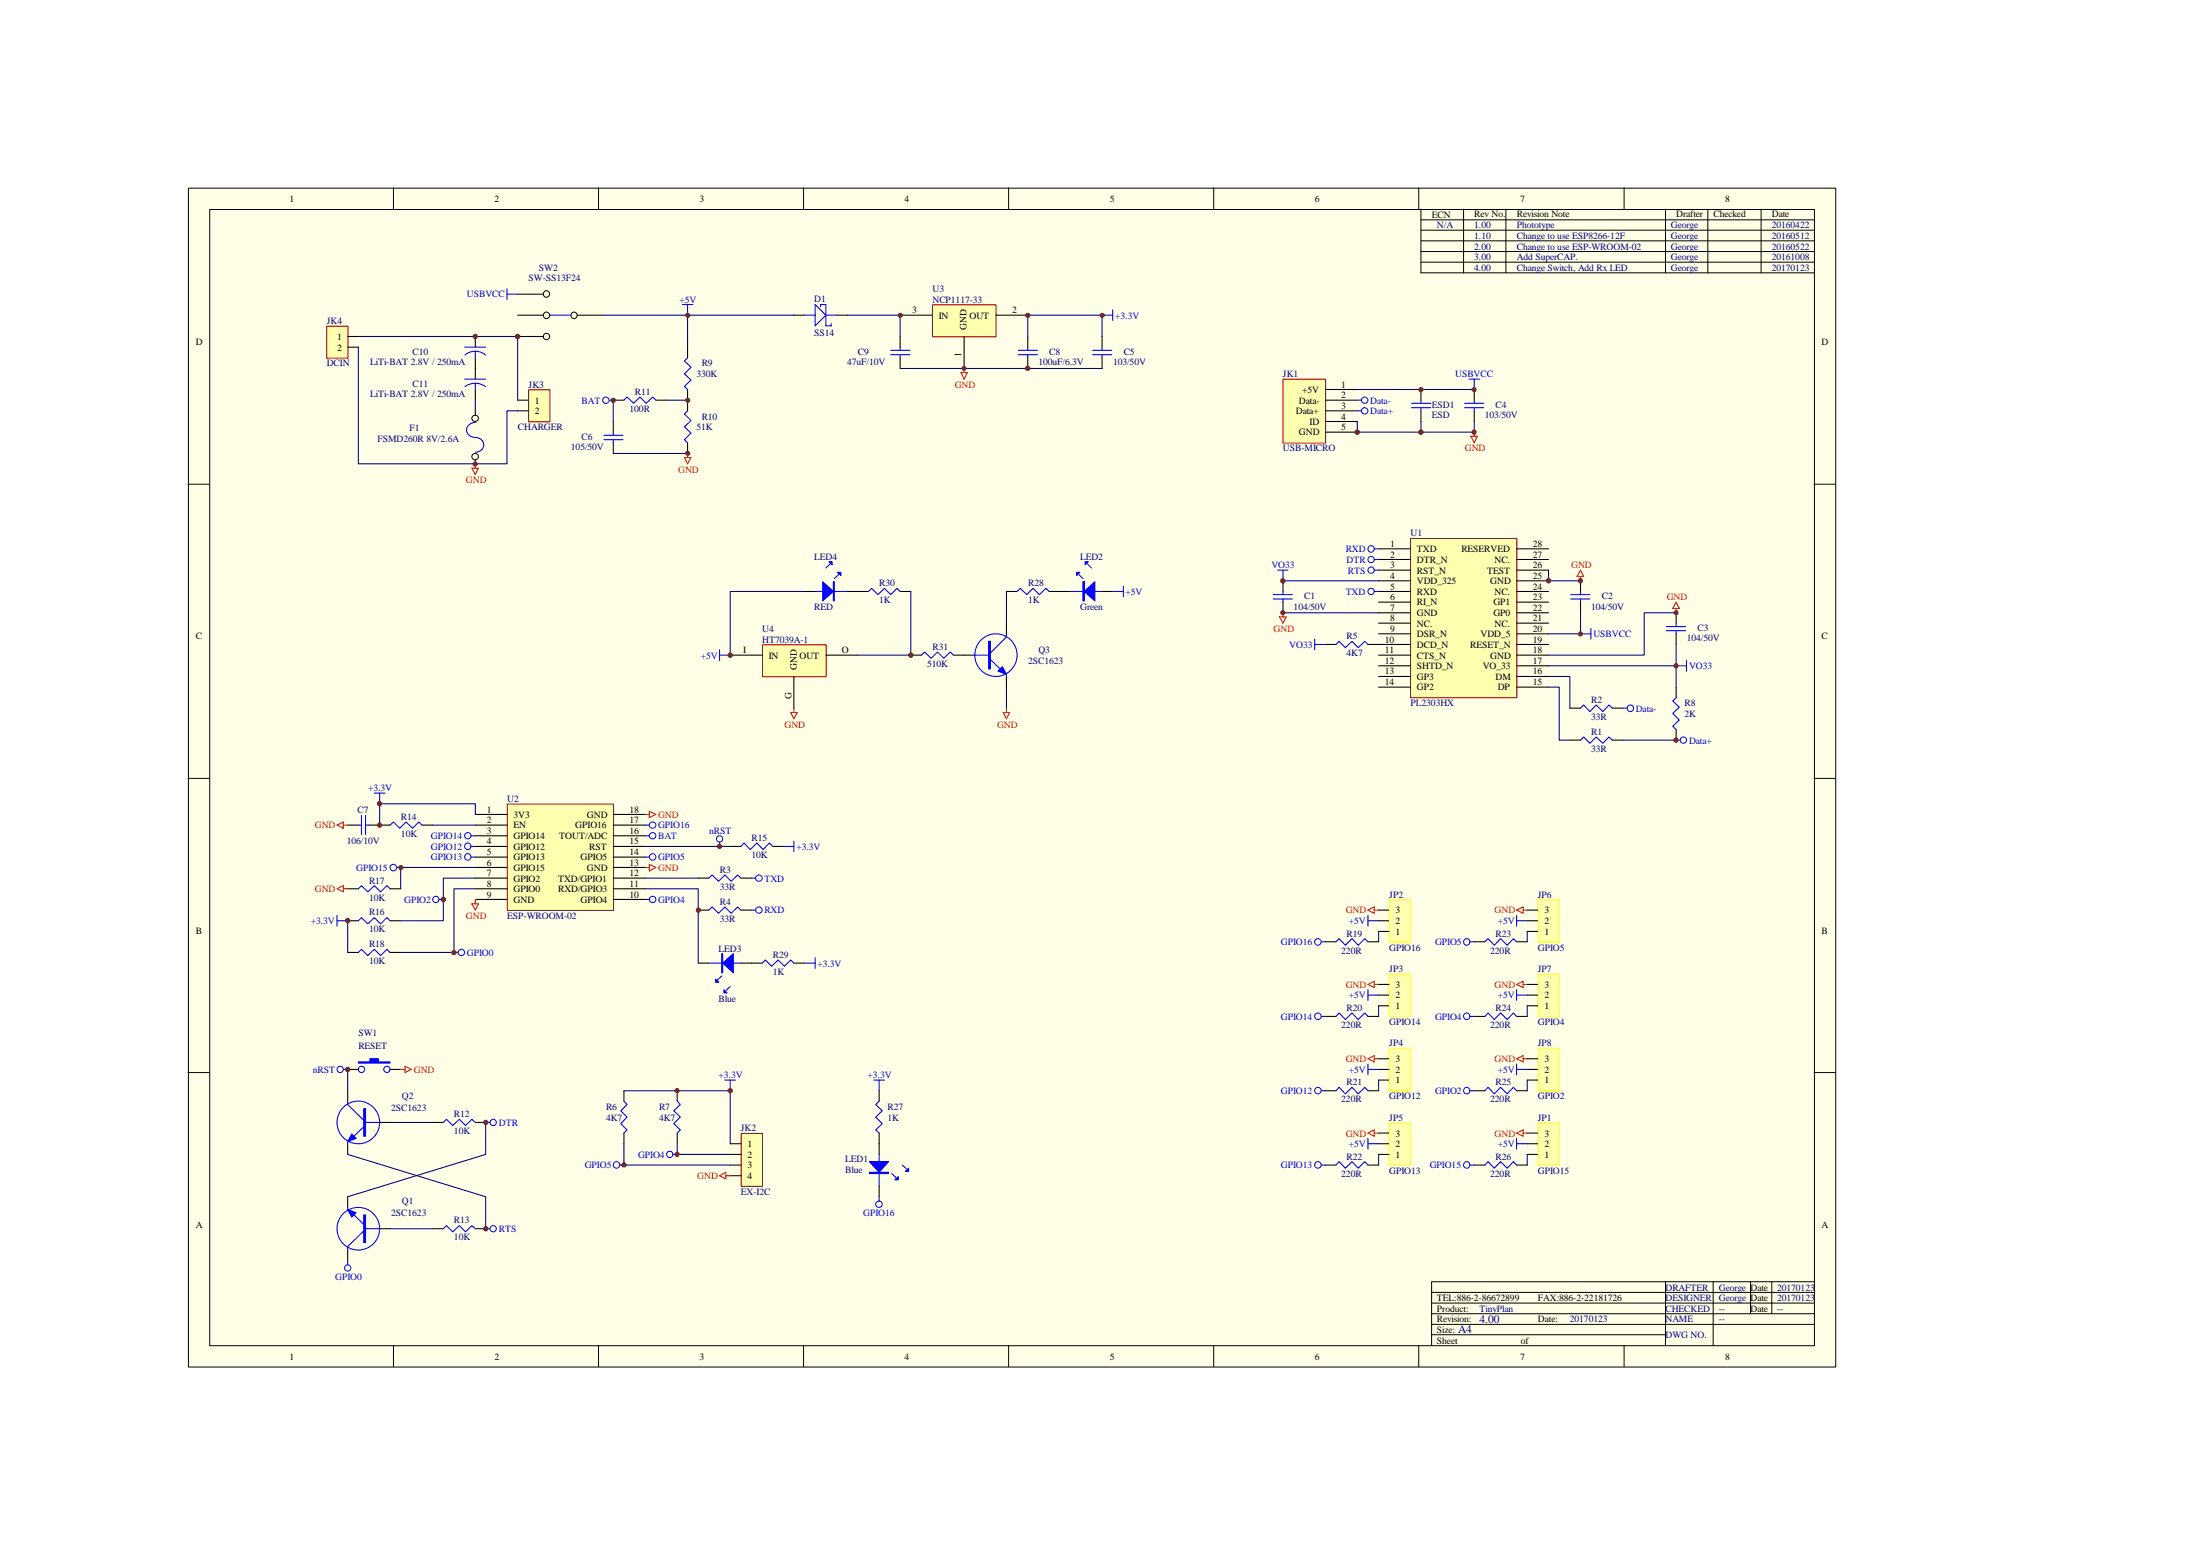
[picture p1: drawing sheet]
<svg xmlns="http://www.w3.org/2000/svg" width="297mm" height="210mm" viewBox="0 0 297 210" stroke-linecap="round" stroke-linejoin="round" font-family="sans-serif">
<path d="M25.4 25.4h222.5v159.1h-222.5z" fill="#ffffe8"/>
<g fill="none" stroke="#000" stroke-width=".14">
<path d="M25.4 25.4h222.5v159.1h-222.5zM28.3 28.3h216.7v153.4h-216.7zM53.1 25.4v2.8M80.8 25.4v2.8M108.5 25.4v2.8M136.2 25.4v2.8M163.9 25.4v2.8M191.6 25.4v2.8M191.9 34h53M191.9 32.5h53M191.9 31.1h53M191.9 29.7h53"/>
<path d="M191.9 28.2v8.6h53M191.9 35.4h53M197.6 28.2v8.6M203.3 28.2v8.6M219.3 25.4v2.8M224.9 28.2v8.6M230.6 28.2v8.6M237.8 28.2v8.6M25.4 65.4h2.9M244.9 65.4h2.9M25.4 105.1h2.9M244.9 105.1h2.9"/>
<path d="M25.4 144.8h2.9M244.9 144.8h2.9M46.9 161.5v1.5M46.9 168.7v1.4M51.3 165.9h1.4M193.3 177.3h31.6v1.5h20M193.3 178.8h31.6v2.8M193.3 174.5h51.6M193.3 175.9h51.6M224.9 173v4.3h11.4M231.3 173v8.6M236.3 173v4.3h8.6"/>
<path d="M239.2 173v4.3M244.9 173h-51.6v8.6M53.1 181.6v2.9M80.8 181.6v2.9M108.5 181.6v2.9M136.2 181.6v2.9M163.9 181.6v2.9M191.6 181.6v2.9M193.3 180.2h31.6M219.3 181.6v2.9"/>
</g>
<path d="M46.9 163v.3M47.8 164l1.3 1.3M49.1 164h.3v3.7h-.3zM49.1 166.2l-2.2 2.1v.4M49.1 165.9h2.2" fill="none" stroke="#00f" stroke-width=".14"/>
<path d="M49.2 164v3.7" fill="none" stroke="#00f" stroke-width=".25"/>
<path d="M46.9 163.3l1.2 .4-.6 .6z" fill="#00f"/>
<g fill="none" stroke="#00f" stroke-width=".14">
<path d="M46.9 148.6v.5l2.2 2.1M46.9 154.1v.3M49.1 149.6h.3v3.8h-.3zM49.1 152.1l-1.3 1.3M49.1 151.5h2.2M46.9 163.3l1.2 .4-.6 .6z"/>
<circle cx="48.4" cy="165.9" r="2.88"/>
</g>
<path d="M46.9 147.2v1.4M46.9 154.4v1.4M51.3 151.5h1.4" fill="none" stroke="#000" stroke-width=".14"/>
<path d="M49.2 149.6v3.8" fill="none" stroke="#00f" stroke-width=".25"/>
<path d="M47.5 153.1l.6 .6-1.2 .4z" fill="#00f"/>
<g fill="none" stroke="#00f" stroke-width=".14">
<path d="M47.5 153.1l.6 .6-1.2 .4z"/>
<circle cx="48.4" cy="151.5" r="2.88"/>
</g>
<path d="M190.5 72.7h14.3v21.5h-14.3z" fill="#ffffb0"/>
<path d="M190.5 72.7h14.3v21.5h-14.3z" fill="none" stroke="#800000" stroke-width=".14"/>
<g fill="none" stroke="#000" stroke-width=".14">
<path d="M186.1 74.1h4.3M186.1 75.5h4.3M186.1 77h4.3M186.1 78.4h4.3M186.1 79.8h4.3M204.8 74.1h4.3M204.8 75.5h4.3M204.8 77h4.3M204.8 78.4h4.3M204.8 79.8h4.3M186.1 81.3h4.3M186.1 82.7h4.3"/>
<path d="M186.1 84.1h4.3M186.1 85.6h4.3M186.1 87h4.3M186.1 88.4h4.3M186.1 89.9h4.3M186.1 91.3h4.3M186.1 92.8h4.3M204.8 81.3h4.3M204.8 82.7h4.3M204.8 84.1h4.3M204.8 85.6h4.3M204.8 87h4.3"/>
<path d="M204.8 88.4h4.3M204.8 89.9h4.3M204.8 91.3h4.3M204.8 92.8h4.3"/>
</g>
<path d="M173.3 51.2h5.7v8.6h-5.7z" fill="#ffffb0"/>
<path d="M173.2 51.2h5.8v8.6h-5.8z" fill="none" stroke="#800000" stroke-width=".14"/>
<g fill="none" stroke="#000" stroke-width=".14">
<path d="M82.8 54h1.4M82.8 56.9v1.4M82.8 59.8v1.4M88.6 54h1.4M92.8 46.9v1.4M92.8 52.6v2.9M92.8 59.8v1.4M178.9 52.6h4.4M178.9 54h4.4M178.9 55.5h4.4M178.9 56.9h4.4M178.9 58.3h4.4"/>
<path d="M199 52.6v1.4M199 55.5v1.4M173.2 78.4v1.4M213.4 78.4v1.4M173.2 81.3v1.4M178.9 87h1.5M184.7 87h1.4M212 99.9h1.4M212 95.6h1.4M213.4 81.3v1.4M217.7 99.9h1.4M217.7 95.6h1.4"/>
<path d="M226.3 82.7v1.4M226.3 85.6v1.4M226.3 92.8v1.4M226.3 98.5v1.4M58.4 151.5h1.5M64.2 151.5h1.4M58.4 165.9h1.5M64.2 165.9h1.4"/>
</g>
<g fill="none" stroke="#00f" stroke-width=".14">
<path d="M81.5 59.4h2.6M81.5 58.8h2.6M82.3 54h.5M82.8 58.3v.5M82.8 59.4v.4M84.2 54l.5-.4 .9 .8 .8-.8 .8 .8 .9-.8 .5 .4M92.8 48.3l-.4 .4 .9 .9-.9 .9 .9 .8-.9 .9 .4 .4M92.8 55.5l-.4 .4 .9 .9-.9 .8 .9 .9-.9 .9 .4 .4M183.3 55.5h.5M183.3 54h.5M197.7 55h2.6M197.7 54.4h2.6"/>
<path d="M198.3 51.2h1.5M199 51.2v1.4M199 54v.4M199 55v.5M172.5 77h1.4M173.2 77v1.4M173.2 79.8v.5M185.5 77h.6M185.5 79.8h.6M185.5 75.5h.6M185.5 74.1h.6M213.4 79.8v.5"/>
<path d="M171.9 80.9h2.6M171.9 80.3h2.6M173.2 80.9v.4M177.5 86.3v1.4M177.5 87h1.4M180.4 87l.4-.4 .8 .8 .9-.8 .9 .8 .9-.8 .4 .4M212.1 80.9h2.6M212.1 80.3h2.6M213.4 99.9l.4-.4 .9 .8 .8-.8 .9 .8 .9-.8 .4 .4M213.4 95.6l.4-.4 .9 .9 .8-.9 .9 .9 .9-.9 .4 .4M213.4 80.9v.4M213.4 85.6h1.4"/>
<path d="M214.8 84.8v1.5M219.1 95.6h.6M225 85.1h2.6M225 84.6h2.6M226.3 94.2l-.5 .4 .9 .9-.9 .8 .9 .9-.9 .8 .5 .5M226.3 84.1v.5M226.3 85.1v.5M226.3 89.9h1.4M226.3 99.9h.6M227.7 89.2v1.4M46.4 144.4h.5M59.9 151.5l.4-.4 .8 .8 .9-.8 .9 .8 .8-.8 .5 .4"/>
<path d="M65.6 151.5h.6M46.9 170.1v.6M59.9 165.9l.4-.5 .8 .9 .9-.9 .9 .9 .8-.9 .5 .5M65.6 165.9h.6"/>
<circle cx="81.8" cy="54" r=".43"/>
<circle cx="184.3" cy="54" r=".43"/>
<circle cx="184.3" cy="55.5" r=".43"/>
<circle cx="185.1" cy="74.1" r=".44"/>
<circle cx="185.1" cy="79.8" r=".43"/>
<circle cx="185.1" cy="77" r=".43"/>
<circle cx="185.1" cy="75.5" r=".43"/>
<circle cx="220.1" cy="95.6" r=".44"/>
<circle cx="227.3" cy="99.9" r=".42"/>
<circle cx="45.9" cy="144.4" r=".43"/>
<circle cx="66.6" cy="151.5" r=".42"/>
<circle cx="46.9" cy="171.2" r=".43"/>
<circle cx="66.6" cy="165.9" r=".42"/>
</g>
<path d="M198.6 58.9h.9l-.5 .9zM199 58.3v.6M92.4 61.8h.9l-.5 .8zM92.8 61.2v.6M213.4 77l.4 .8h-.9zM213.4 77.8v.6M172.8 83.3h.8l-.4 .8zM173.2 82.7v.6M226.3 81.3l.4 .8h-.9zM226.3 82.1v.6" fill="none" stroke="#f00" stroke-width=".14"/>
<g fill="none" stroke="#000080" stroke-width=".14">
<path d="M82.8 54v2.9M90 54h2.8M183.3 56.9v1.4h15.7v-1.4M183.3 52.6h15.7M82.8 61.2h10M173.2 78.4h12.9M209.1 77v1.4h4.3M173.2 82.7h12.9M209.1 91.3h2.9v4.3M209.1 92.8h1.4v7.1h1.5M209.1 89.9h17.2v2.9M213.4 82.7v2.9h-4.3"/>
<path d="M219.1 99.9h7.2M226.3 82.7h-4.3v5.7h-12.9M226.3 87v2.9M46.9 155.8l18.7 5.7v4.4M52.7 151.5h5.7M65.6 151.5v4.3l-18.7 5.7M52.7 165.9h5.7"/>
</g>
<path d="M207.7 151.6h2.9v5.7h-2.9z" fill="#ffffb0"/>
<path d="M207.7 151.6h2.9v5.7h-2.9z" fill="none" stroke="#ff0" stroke-width=".14"/>
<path d="M178.9 127.1h1.5M184.7 127.1h1.4M206.2 155.8h1.4M206.2 154.4h1.4M206.2 153h1.4" fill="none" stroke="#000" stroke-width=".14"/>
<path d="M184.7 122.9l.8-.5v.9zM185.5 122.9h.6" fill="none" stroke="#f00" stroke-width=".14"/>
<g fill="none" stroke="#00f" stroke-width=".14">
<path d="M178.4 127.1h.5M180.4 127.1l.4-.4 .8 .9 .9-.9 .9 .9 .9-.9 .4 .4M184.7 123.6v1.4M184.7 124.3h1.4"/>
<circle cx="177.9" cy="127.1" r=".44"/>
</g>
<path d="M186.1 125.7v1.4" fill="none" stroke="#000080" stroke-width=".14"/>
<path d="M187.6 121.5h2.9v5.7h-2.9z" fill="#ffffb0"/>
<path d="M187.6 121.5h2.9v5.7h-2.9z" fill="none" stroke="#ff0" stroke-width=".14"/>
<path d="M178.9 137.2h1.5M184.7 137.2h1.4M186.1 125.7h1.4M186.1 124.3h1.4M186.1 122.9h1.4" fill="none" stroke="#000" stroke-width=".14"/>
<path d="M184.7 132.9l.8-.4v.8zM185.5 132.9h.6" fill="none" stroke="#f00" stroke-width=".14"/>
<g fill="none" stroke="#00f" stroke-width=".14">
<path d="M178.4 137.2h.5M180.4 137.2l.4-.5 .8 .9 .9-.9 .9 .9 .9-.9 .4 .5M184.7 133.6v1.4M184.7 134.3h1.4"/>
<circle cx="177.9" cy="137.2" r=".44"/>
</g>
<path d="M186.1 135.8v1.4" fill="none" stroke="#000080" stroke-width=".14"/>
<path d="M187.6 131.5h2.9v5.7h-2.9z" fill="#ffffb0"/>
<path d="M187.6 131.5h2.9v5.7h-2.9z" fill="none" stroke="#ff0" stroke-width=".14"/>
<path d="M186.1 135.8h1.4M186.1 134.3h1.4M186.1 132.9h1.4M178.9 147.2h1.5M184.7 147.2h1.4" fill="none" stroke="#000" stroke-width=".14"/>
<path d="M184.7 142.9l.8-.4v.8zM185.5 142.9h.6" fill="none" stroke="#f00" stroke-width=".14"/>
<g fill="none" stroke="#00f" stroke-width=".14">
<path d="M178.4 147.2h.5M180.4 147.2l.4-.4 .8 .9 .9-.9 .9 .9 .9-.9 .4 .4M184.7 143.6v1.5M184.7 144.4h1.4"/>
<circle cx="177.9" cy="147.2" r=".44"/>
</g>
<path d="M186.1 145.8v1.4" fill="none" stroke="#000080" stroke-width=".14"/>
<path d="M187.6 141.6h2.9v5.7h-2.9z" fill="#ffffb0"/>
<path d="M187.6 141.5h2.9v5.8h-2.9z" fill="none" stroke="#ff0" stroke-width=".14"/>
<path d="M178.9 157.3h1.5M184.7 157.3h1.4M186.1 145.8h1.4M186.1 144.4h1.4M186.1 142.9h1.4" fill="none" stroke="#000" stroke-width=".14"/>
<path d="M184.7 153l.8-.5v.9zM185.5 153h.6" fill="none" stroke="#f00" stroke-width=".14"/>
<g fill="none" stroke="#00f" stroke-width=".14">
<path d="M178.4 157.3h.5M180.4 157.3l.4-.5 .8 .9 .9-.9 .9 .9 .9-.9 .4 .5M184.7 153.7v1.4M184.7 154.4h1.4"/>
<circle cx="177.9" cy="157.2" r=".44"/>
</g>
<path d="M186.1 155.8v1.5" fill="none" stroke="#000080" stroke-width=".14"/>
<path d="M187.6 151.6h2.9v5.7h-2.9z" fill="#ffffb0"/>
<path d="M187.6 151.6h2.9v5.7h-2.9z" fill="none" stroke="#ff0" stroke-width=".14"/>
<path d="M199 127.1h1.5M204.8 127.1h1.4M186.1 155.8h1.4M186.1 154.4h1.4M186.1 153h1.4" fill="none" stroke="#000" stroke-width=".14"/>
<path d="M204.8 122.9l.9-.5v.9zM205.7 122.9h.5" fill="none" stroke="#f00" stroke-width=".14"/>
<g fill="none" stroke="#00f" stroke-width=".14">
<path d="M198.5 127.1h.5M200.5 127.1l.4-.4 .9 .9 .8-.9 .9 .9 .8-.9 .5 .4M204.8 123.6v1.4M204.8 124.3h1.4"/>
<circle cx="198" cy="127.1" r=".44"/>
</g>
<path d="M206.2 125.7v1.4" fill="none" stroke="#000080" stroke-width=".14"/>
<path d="M207.7 121.5h2.9v5.7h-2.9z" fill="#ffffb0"/>
<path d="M207.7 121.5h2.9v5.7h-2.9z" fill="none" stroke="#ff0" stroke-width=".14"/>
<path d="M199 137.2h1.5M204.8 137.2h1.4M206.2 125.7h1.4M206.2 124.3h1.4M206.2 122.9h1.4" fill="none" stroke="#000" stroke-width=".14"/>
<path d="M204.8 132.9l.9-.4v.8zM205.7 132.9h.5" fill="none" stroke="#f00" stroke-width=".14"/>
<g fill="none" stroke="#00f" stroke-width=".14">
<path d="M198.5 137.2h.5M200.5 137.2l.4-.5 .9 .9 .8-.9 .9 .9 .8-.9 .5 .5M204.8 133.6v1.4M204.8 134.3h1.4"/>
<circle cx="198" cy="137.2" r=".44"/>
</g>
<path d="M206.2 135.8v1.4" fill="none" stroke="#000080" stroke-width=".14"/>
<path d="M207.7 131.5h2.9v5.7h-2.9z" fill="#ffffb0"/>
<path d="M207.7 131.5h2.9v5.7h-2.9z" fill="none" stroke="#ff0" stroke-width=".14"/>
<path d="M206.2 135.8h1.4M206.2 134.3h1.4M206.2 132.9h1.4M199 147.2h1.5M204.8 147.2h1.4" fill="none" stroke="#000" stroke-width=".14"/>
<path d="M204.8 142.9l.9-.4v.8zM205.7 142.9h.5" fill="none" stroke="#f00" stroke-width=".14"/>
<g fill="none" stroke="#00f" stroke-width=".14">
<path d="M198.5 147.2h.5M200.5 147.2l.4-.4 .9 .9 .8-.9 .9 .9 .8-.9 .5 .4M204.8 143.6v1.5M204.8 144.4h1.4"/>
<circle cx="198" cy="147.2" r=".44"/>
</g>
<path d="M206.2 145.8v1.4" fill="none" stroke="#000080" stroke-width=".14"/>
<path d="M207.7 141.6h2.9v5.7h-2.9z" fill="#ffffb0"/>
<path d="M207.7 141.5h2.9v5.8h-2.9z" fill="none" stroke="#ff0" stroke-width=".14"/>
<g fill="none" stroke="#000" stroke-width=".14">
<path d="M64.2 55.5v.5M191.9 52.6v1.4M191.9 55.5v1.4M64.2 62.1v.5M46.9 111.4h1.5M46.9 120h1.5M49.8 111.4h2.9M52.7 120h1.4M57 111.4h1.4M94.3 118.5h1.4M98.6 114.3h1.4M100 118.5h1.5"/>
<path d="M104.3 114.3h1.5M46.9 124.3h1.5M46.9 128.6h1.5M52.7 124.3h1.4M52.7 128.6h1.4M94.3 122.9h1.4M100 122.9h1.5M199 157.3h1.5M204.8 157.3h1.4M206.2 145.8h1.4M206.2 144.4h1.4M206.2 142.9h1.4"/>
<circle cx="64.2" cy="56.5" r=".43"/>
<circle cx="64.2" cy="61.6" r=".43"/>
</g>
<path d="M204.8 153l.9-.5v.9zM205.7 153h.5" fill="none" stroke="#f00" stroke-width=".14"/>
<g fill="none" stroke="#00f" stroke-width=".14">
<path d="M64.2 57a1.03 1.03 0 0 0-1.2 1 1.03 1.03 0 0 0 1.2 1.1 1 1 0 0 1 1.1 .9 1 1 0 0 1-1.1 1M190.6 55h2.6M190.6 54.4h2.6M191.9 54v.4M191.9 55v.5M48.4 120l.4-.5 .9 .9 .8-.9 .9 .9 .8-.9 .5 .5M48.4 111.4h.4M48.8 110.1v2.5M49.4 111.4h.4M49.4 110.1v2.5M52.7 111.4l.4-.4 .9 .8 .8-.8 .9 .8 .9-.8 .4 .4M63.6 115.7h.6"/>
<path d="M63.6 114.3h.6M63.6 112.8h.6M87.1 111.4h.6M87.1 115.7h.6M87.1 112.8h.6M95.7 118.5l.4-.4 .9 .9 .9-.9 .8 .9 .9-.9 .4 .4M97.2 113.7v.6M100 114.3l.5-.5 .8 .9 .9-.9 .8 .9 .9-.9 .4 .5M101.5 118.5h.5M105.8 114.3h1.4M107.2 113.5v1.5M45.5 123.6v1.4"/>
<path d="M45.5 124.3h1.4M48.4 124.3l.4-.4 .9 .8 .8-.8 .9 .8 .8-.8 .5 .4M48.4 128.6l.4-.5 .9 .9 .8-.9 .9 .9 .8-.9 .5 .5M61.3 128.6h.5M87.1 121.4h.6M95.7 122.9l.4-.5 .9 .9 .9-.9 .8 .9 .9-.9 .4 .5M101.5 122.9h.5M198.5 157.3h.5M200.5 157.3l.4-.5 .9 .9 .8-.9 .9 .9 .8-.9 .5 .5M204.8 153.7v1.4M204.8 154.4h1.4"/>
<circle cx="63.1" cy="114.2" r=".44"/>
<circle cx="63.1" cy="115.7" r=".44"/>
<circle cx="63.2" cy="112.8" r=".43"/>
<circle cx="88.1" cy="115.7" r=".44"/>
<circle cx="88.1" cy="111.4" r=".43"/>
<circle cx="88.1" cy="112.8" r=".43"/>
<circle cx="97.1" cy="113.2" r=".43"/>
<circle cx="102.5" cy="118.5" r=".43"/>
<circle cx="62.3" cy="128.6" r=".43"/>
<circle cx="88.1" cy="121.4" r=".43"/>
<circle cx="102.5" cy="122.8" r=".43"/>
<circle cx="198" cy="157.2" r=".44"/>
</g>
<path d="M191.9 56.9v1.4M206.2 155.8v1.5" fill="none" stroke="#000080" stroke-width=".14"/>
<path d="M68.5 108.6h14.3v14.3h-14.3z" fill="#ffffb0"/>
<path d="M68.5 108.5h14.3v14.4h-14.3z" fill="none" stroke="#800000" stroke-width=".14"/>
<g fill="none" stroke="#000" stroke-width=".14">
<path d="M64.2 109.9h4.2M64.2 111.4h4.2M64.2 112.8h4.2M64.2 114.3h4.2M64.2 115.7h4.2M64.2 117.1h4.2M64.2 118.5h4.2M64.2 120h4.2M82.8 109.9h4.3M82.8 111.4h4.3M82.8 112.8h4.3M82.8 114.3h4.3"/>
<path d="M82.8 115.7h4.3M82.8 117.1h4.3M82.8 118.5h4.3M82.8 120h4.3M64.2 121.4h4.2M82.8 121.4h4.3M46.9 144.4h1.5M52.7 144.4h1.4"/>
</g>
<path d="M45.5 111.4l.9-.4v.8zM45.5 120l.9-.5v.9zM46.4 111.4h.5M46.4 120h.5M87.1 117.1h.6M87.1 109.9h.6M87.7 116.7l.9 .4-.9 .5zM87.7 109.5l.9 .4-.9 .5zM63.7 122h.9l-.4 .9zM64.2 121.4v.6" fill="none" stroke="#f00" stroke-width=".14"/>
<path d="M58.4 111.4h5.8M64.2 120h-2.9v8.6h-7.2M64.2 109.9v-1.4h-12.9v2.9M87.1 120h7.2v10M87.1 114.3h11.5M87.1 118.5h7.2" fill="none" stroke="#000080" stroke-width=".14"/>
<path d="M50.5 107.1h1.5M51.3 107.1v1.4" fill="none" stroke="#00f" stroke-width=".14"/>
<path d="M48.4 143.3h1.5v-.4h1.2v.4h1.6v.2h-4.3z" fill-rule="evenodd" fill="#00f"/>
<g fill="none" stroke="#00f" stroke-width=".14">
<path d="M137.5 47.9h2.6M137.5 47.3h2.6M138.8 46.9v.4M138.8 47.9v.4M53.5 117.1h.6M59.3 121.4h.6M48.4 143.3h1.6v-.4h1.1v.4h1.6v.2h-4.3z"/>
<circle cx="53.1" cy="117.1" r=".44"/>
<circle cx="58.8" cy="121.4" r=".42"/>
<circle cx="48.8" cy="144.4" r=".43"/>
<circle cx="52.2" cy="144.4" r=".42"/>
</g>
<path d="M54.1 144.4h.6M54.7 143.9l.8 .5-.8 .4z" fill="none" stroke="#f00" stroke-width=".14"/>
<path d="M64.2 117.1h-10.1v2.9M64.2 118.5h-4.3v5.8h-5.8M46.9 124.3v4.3M46.9 144.4v2.8" fill="none" stroke="#000080" stroke-width=".14"/>
<path d="M138.8 45.4v1.5M138.8 48.3v1.4" fill="none" stroke="#000" stroke-width=".14"/>
<path d="M125.9 41.2h8.6v4.3h-8.6z" fill="#ffffb0"/>
<path d="M125.9 41.1h8.6v4.4h-8.6z" fill="none" stroke="#800000" stroke-width=".14"/>
<path d="M107.2 42.5h1.4M112.9 42.5h1.5M121.5 42.5h4.4M121.5 45.4v1.5M121.5 48.3v1.4M130.2 45.4v4.3M134.4 42.5h4.4M148.8 45.4v1.5M148.8 48.3v1.4" fill="none" stroke="#000" stroke-width=".14"/>
<g fill="none" stroke="#00f" stroke-width=".14">
<path d="M68.4 39v1.4M68.4 39.7h1.5M92.2 41.1h1.4M92.8 41.1v1.4M108.6 42.5h1.5M110.1 41.1l1.4 1.4-1.4 1.5zM110.8 41.4v-.3h.7v2.9h.7v-.3M111.5 42.5h1.4M120.3 47.9h2.5M120.3 47.3h2.5M121.5 46.9v.4M121.5 47.9v.4"/>
<path d="M147.5 47.9h2.6M147.5 47.3h2.6M148.8 42.5h1.4M148.8 46.9v.4M148.8 47.9v.4M150.2 41.8v1.5"/>
</g>
<path d="M129.7 50.3h.9l-.4 .9zM130.2 49.7v.6" fill="none" stroke="#f00" stroke-width=".14"/>
<path d="M121.5 49.7h27.3M138.8 45.4v-2.9h10v2.9" fill="none" stroke="#000080" stroke-width=".14"/>
<path d="M100.1 153h2.9v7.1h-2.9z" fill="#ffffb0"/>
<path d="M100.1 153h2.9v7.1h-2.9z" fill="none" stroke="#800000" stroke-width=".14"/>
<path d="M64.2 45.4v1.5M64.2 48.3v2.9M64.2 52.6v1.4M84.2 147.2v1.4M84.2 153v1.4M91.4 147.2v1.4M91.4 153v1.4M98.6 154.4h1.4M98.6 155.8h1.4M98.6 157.3h1.4M98.6 158.7h1.4" fill="none" stroke="#000" stroke-width=".14"/>
<path d="M63.7 63.2h.9l-.4 .9zM64.2 62.6v.6M97.2 158.7l.8-.5v.9zM98 158.7h.6" fill="none" stroke="#f00" stroke-width=".14"/>
<g fill="none" stroke="#00f" stroke-width=".14">
<path d="M62.7 46.9h2.9M62.7 51.2h2.9M64.2 47.4a2.19 2.19 0 0 1 1.4 .5M64.2 47.4a2.1 2.1 0 0 0-1.4 .5M64.2 51.7a2.4 2.4 0 0 1 1.4 .5M64.2 51.7a2.31 2.31 0 0 0-1.4 .5M64.2 47.4v.9M64.2 51.7v.9M83.7 157.3h.5M84.2 148.6l.5 .5-.9 .8 .9 .9-.9 .9 .9 .8-.5 .5M90.8 155.8h.6M91.4 148.6l.5 .5-.9 .8 .9 .9-.9 .9 .9 .8-.5 .5"/>
<path d="M97.9 145.8h1.4M98.6 145.8v1.4"/>
<circle cx="83.2" cy="157.2" r=".44"/>
<circle cx="90.4" cy="155.8" r=".43"/>
</g>
<path d="M84.2 154.4v2.9h14.4M84.2 147.2h14.4v7.2M91.4 154.4v1.4h7.2" fill="none" stroke="#000080" stroke-width=".14"/>
<circle cx="209.1" cy="78.4" r=".3" fill="#800000"/>
<circle cx="209.1" cy="78.4" r=".3" fill="none" stroke="#800000" stroke-width=".14"/>
<circle cx="183.3" cy="58.3" r=".3" fill="#800000"/>
<circle cx="183.3" cy="58.3" r=".3" fill="none" stroke="#800000" stroke-width=".14"/>
<circle cx="199" cy="52.6" r=".27" fill="#800000"/>
<circle cx="199" cy="52.6" r=".27" fill="none" stroke="#800000" stroke-width=".14"/>
<circle cx="199" cy="58.3" r=".28" fill="#800000"/>
<circle cx="199" cy="58.3" r=".28" fill="none" stroke="#800000" stroke-width=".14"/>
<circle cx="173.2" cy="78.4" r=".29" fill="#800000"/>
<circle cx="173.2" cy="78.4" r=".29" fill="none" stroke="#800000" stroke-width=".14"/>
<circle cx="173.2" cy="82.7" r=".28" fill="#800000"/>
<circle cx="173.2" cy="82.7" r=".28" fill="none" stroke="#800000" stroke-width=".14"/>
<circle cx="213.4" cy="78.4" r=".28" fill="#800000"/>
<circle cx="213.4" cy="78.4" r=".28" fill="none" stroke="#800000" stroke-width=".14"/>
<circle cx="226.3" cy="82.7" r=".28" fill="#800000"/>
<circle cx="226.3" cy="82.7" r=".28" fill="none" stroke="#800000" stroke-width=".14"/>
<circle cx="226.3" cy="99.9" r=".28" fill="#800000"/>
<circle cx="226.3" cy="99.9" r=".28" fill="none" stroke="#800000" stroke-width=".14"/>
<circle cx="226.3" cy="89.9" r=".28" fill="#800000"/>
<circle cx="226.3" cy="89.9" r=".28" fill="none" stroke="#800000" stroke-width=".14"/>
<circle cx="191.9" cy="52.6" r=".29" fill="#800000"/>
<circle cx="191.9" cy="52.6" r=".29" fill="none" stroke="#800000" stroke-width=".14"/>
<circle cx="191.8" cy="58.3" r=".3" fill="#800000"/>
<circle cx="191.8" cy="58.3" r=".3" fill="none" stroke="#800000" stroke-width=".14"/>
<path d="M118.7 155.8v4.3M120.4 158.4l.6 .6M121.8 157.3l.6 .5" fill="none" stroke="#00f" stroke-width=".14"/>
<path d="M117.4 156.8h2.6l-1.3 1.4z" fill="#00f"/>
<path d="M117.4 156.8h2.6l-1.3 1.4zM117.4 158.2h2.6v.2h-2.6z" fill="none" stroke="#00f" stroke-width=".14"/>
<path d="M117.4 158.3h2.6" fill="none" stroke="#00f" stroke-width=".17"/>
<path d="M122.7 157.7v.4h-.4z" fill="#00f"/>
<path d="M122.7 157.7v.4h-.4z" fill="none" stroke="#00f" stroke-width=".14"/>
<path d="M120.8 159.3l.5-.5v.5z" fill="#00f"/>
<g fill="none" stroke="#00f" stroke-width=".14">
<path d="M118 145.8h1.4M118.7 148.6l-.5 .5 .9 .8-.9 .9 .9 .9-.9 .8 .5 .5M118.7 145.8v1.4M120.8 159.3l.5-.5v.5zM118.7 161.5v.6"/>
<circle cx="118.7" cy="162.6" r=".43"/>
</g>
<path d="M118.7 147.2v1.4M118.7 153v2.8M118.7 160.1v1.4" fill="none" stroke="#000" stroke-width=".14"/>
<path d="M81.4 42.5h25.8M92.8 42.5v4.4M114.4 42.5h7.1v2.9" fill="none" stroke="#000080" stroke-width=".14"/>
<path d="M71.4 52.7h2.8v4.2h-2.8z" fill="#ffffb0"/>
<path d="M71.4 52.6h2.8v4.3h-2.8z" fill="none" stroke="#800000" stroke-width=".14"/>
<path d="M69.9 54h1.4M69.9 55.5h1.4" fill="none" stroke="#000" stroke-width=".14"/>
<path d="M48.4 45.4h21.5v8.6" fill="none" stroke="#000080" stroke-width=".14"/>
<circle cx="213.4" cy="85.6" r=".27" fill="#800000"/>
<circle cx="213.4" cy="85.6" r=".27" fill="none" stroke="#800000" stroke-width=".14"/>
<path d="M44.2 44.1h2.8v4.2h-2.8z" fill="#ffffb0"/>
<path d="M44.1 44h2.9v4.3h-2.9z" fill="none" stroke="#800000" stroke-width=".14"/>
<path d="M46.9 45.4h1.5M46.9 46.9h1.5" fill="none" stroke="#000" stroke-width=".14"/>
<path d="M48.4 46.9v15.7h20v-7.1h1.5M64.2 54v1.5" fill="none" stroke="#000080" stroke-width=".14"/>
<path d="M97.2 87.7v1.5M97.2 88.4h1.4M95.7 130h4.3M97.4 131.7l-.5 .6M98.6 133.2l-.6 .5" fill="none" stroke="#00f" stroke-width=".14"/>
<path d="M97.6 130l1.4-1.3v2.6z" fill="#00f"/>
<path d="M97.4 128.7h.2v2.6h-.2zM97.5 128.7v2.6M97.6 130l1.4-1.3v2.6z" fill="none" stroke="#00f" stroke-width=".14"/>
<path d="M97.7 133.6l.5 .4h-.5z" fill="#00f"/>
<path d="M97.7 133.6l.5 .4h-.5z" fill="none" stroke="#00f" stroke-width=".14"/>
<path d="M96.6 132.2l.4 .4h-.4z" fill="#00f"/>
<path d="M96.6 132.2l.4 .4h-.4z" fill="none" stroke="#00f" stroke-width=".14"/>
<path d="M94.3 130h1.4M100 130h1.5" fill="none" stroke="#000" stroke-width=".14"/>
<path d="M103 87.1h8.5v4.3h-8.5z" fill="#ffffb0"/>
<path d="M103 87h8.5v4.4h-8.5z" fill="none" stroke="#800000" stroke-width=".14"/>
<path d="M98.6 88.4h4.3M107.2 91.3v4.3M111.5 88.4h4.3M101.5 130h1.4M107.2 130h1.4" fill="none" stroke="#000" stroke-width=".14"/>
<path d="M102.9 130l.4-.4 .9 .8 .9-.8 .8 .8 .9-.8 .4 .4M108.6 130h1.5M110.1 129.3v1.4" fill="none" stroke="#00f" stroke-width=".14"/>
<circle cx="92.9" cy="61.2" r=".28" fill="#800000"/>
<circle cx="92.9" cy="61.2" r=".28" fill="none" stroke="#800000" stroke-width=".14"/>
<circle cx="92.9" cy="54" r=".27" fill="#800000"/>
<circle cx="92.9" cy="54" r=".27" fill="none" stroke="#800000" stroke-width=".14"/>
<circle cx="82.8" cy="54" r=".29" fill="#800000"/>
<circle cx="82.8" cy="54" r=".29" fill="none" stroke="#800000" stroke-width=".14"/>
<circle cx="138.8" cy="49.7" r=".29" fill="#800000"/>
<circle cx="138.8" cy="49.7" r=".29" fill="none" stroke="#800000" stroke-width=".14"/>
<circle cx="130.2" cy="49.7" r=".28" fill="#800000"/>
<circle cx="130.2" cy="49.7" r=".28" fill="none" stroke="#800000" stroke-width=".14"/>
<circle cx="138.8" cy="42.6" r=".29" fill="#800000"/>
<circle cx="138.8" cy="42.6" r=".29" fill="none" stroke="#800000" stroke-width=".14"/>
<circle cx="121.6" cy="42.6" r=".28" fill="#800000"/>
<circle cx="121.6" cy="42.6" r=".28" fill="none" stroke="#800000" stroke-width=".14"/>
<circle cx="148.8" cy="42.6" r=".28" fill="#800000"/>
<circle cx="148.8" cy="42.6" r=".28" fill="none" stroke="#800000" stroke-width=".14"/>
<circle cx="92.9" cy="42.6" r=".27" fill="#800000"/>
<circle cx="92.9" cy="42.6" r=".27" fill="none" stroke="#800000" stroke-width=".14"/>
<circle cx="65.6" cy="151.5" r=".29" fill="#800000"/>
<circle cx="65.6" cy="151.5" r=".29" fill="none" stroke="#800000" stroke-width=".14"/>
<circle cx="65.6" cy="165.9" r=".29" fill="#800000"/>
<circle cx="65.6" cy="165.9" r=".29" fill="none" stroke="#800000" stroke-width=".14"/>
<circle cx="46.9" cy="144.4" r=".3" fill="#800000"/>
<circle cx="46.9" cy="144.4" r=".3" fill="none" stroke="#800000" stroke-width=".14"/>
<circle cx="51.2" cy="111.4" r=".28" fill="#800000"/>
<circle cx="51.2" cy="111.4" r=".28" fill="none" stroke="#800000" stroke-width=".14"/>
<circle cx="47" cy="124.3" r=".29" fill="#800000"/>
<circle cx="47" cy="124.3" r=".29" fill="none" stroke="#800000" stroke-width=".14"/>
<circle cx="94.3" cy="122.9" r=".29" fill="#800000"/>
<circle cx="94.3" cy="122.9" r=".29" fill="none" stroke="#800000" stroke-width=".14"/>
<circle cx="97.2" cy="114.2" r=".29" fill="#800000"/>
<circle cx="97.2" cy="114.2" r=".29" fill="none" stroke="#800000" stroke-width=".14"/>
<circle cx="61.3" cy="128.6" r=".29" fill="#800000"/>
<circle cx="61.3" cy="128.6" r=".29" fill="none" stroke="#800000" stroke-width=".14"/>
<circle cx="51.2" cy="108.5" r=".28" fill="#800000"/>
<circle cx="51.2" cy="108.5" r=".28" fill="none" stroke="#800000" stroke-width=".14"/>
<circle cx="54.1" cy="117.1" r=".28" fill="#800000"/>
<circle cx="54.1" cy="117.1" r=".28" fill="none" stroke="#800000" stroke-width=".14"/>
<circle cx="59.9" cy="121.4" r=".3" fill="#800000"/>
<circle cx="59.9" cy="121.4" r=".3" fill="none" stroke="#800000" stroke-width=".14"/>
<circle cx="84.3" cy="157.2" r=".29" fill="#800000"/>
<circle cx="84.3" cy="157.2" r=".29" fill="none" stroke="#800000" stroke-width=".14"/>
<circle cx="91.4" cy="155.8" r=".28" fill="#800000"/>
<circle cx="91.4" cy="155.8" r=".28" fill="none" stroke="#800000" stroke-width=".14"/>
<circle cx="91.4" cy="147.2" r=".28" fill="#800000"/>
<circle cx="91.4" cy="147.2" r=".28" fill="none" stroke="#800000" stroke-width=".14"/>
<circle cx="98.6" cy="147.2" r=".29" fill="#800000"/>
<circle cx="98.6" cy="147.2" r=".29" fill="none" stroke="#800000" stroke-width=".14"/>
<path d="M144.5 79.8h4.3M145.7 77.6l.5 .5M146.8 76.1l.6 .6" fill="none" stroke="#00f" stroke-width=".14"/>
<path d="M146.4 79.8l1.4-1.3v2.6z" fill="#00f"/>
<path d="M146.2 78.5h.2v2.6h-.2zM146.4 79.8l1.4-1.3v2.6z" fill="none" stroke="#00f" stroke-width=".14"/>
<path d="M146.3 78.5v2.6" fill="none" stroke="#00f" stroke-width=".17"/>
<path d="M146.5 75.8h.4l-.4 .4z" fill="#00f"/>
<path d="M146.5 75.8h.4l-.4 .4z" fill="none" stroke="#00f" stroke-width=".14"/>
<path d="M145.4 77.3h.4l-.4 .4z" fill="#00f"/>
<path d="M110.1 79.8h4.3M112.1 76.1l-.6 .6M113.2 77.6l-.6 .5M137.3 79.8l.4-.4 .9 .9 .9-.9 .8 .9 .9-.9 .4 .4M145.4 77.3h.4l-.4 .4z" fill="none" stroke="#00f" stroke-width=".14"/>
<path d="M135.9 79.8h1.4M141.6 79.8h2.9M148.8 79.8h1.4" fill="none" stroke="#000" stroke-width=".14"/>
<path d="M106.8 96.2h.9l-.5 .8zM107.2 95.6v.6" fill="none" stroke="#f00" stroke-width=".14"/>
<path d="M111.1 78.5l1.4 1.3-1.4 1.3z" fill="#00f"/>
<path d="M111.1 78.5l1.4 1.3-1.4 1.3zM112.5 78.5h.1v2.6h-.1zM112.6 78.5v2.6" fill="none" stroke="#00f" stroke-width=".14"/>
<path d="M111.9 75.8h.4v.4z" fill="#00f"/>
<path d="M111.9 75.8h.4v.4z" fill="none" stroke="#00f" stroke-width=".14"/>
<path d="M113.1 77.3h.4v.4z" fill="#00f"/>
<path d="M113.1 77.3h.4v.4zM117.3 79.8l.4-.4 .8 .9 .9-.9 .9 .9 .8-.9 .4 .4M124.4 88.4l.4-.4 .9 .9 .9-.9 .8 .9 .9-.9 .4 .4M131.6 88.4h2.1M133.5 86.6h.2v3.7h-.2zM133.7 89l1.3 1.3M135.9 85.6v.4l-2.2 2.1M135.9 91v.3" fill="none" stroke="#00f" stroke-width=".14"/>
<path d="M108.6 79.8h1.5M114.4 79.8h2.9M121.5 79.8h1.5M123 88.4h1.4M128.7 88.4h2.9M135.9 84.1v1.5M135.9 91.3v1.5" fill="none" stroke="#000" stroke-width=".14"/>
<path d="M133.6 86.6v3.7" fill="none" stroke="#00f" stroke-width=".25"/>
<path d="M134.7 90.6l.6-.6 .6 1z" fill="#00f"/>
<g fill="none" stroke="#00f" stroke-width=".14">
<path d="M150.2 79.8h1.5M151.7 79.1v1.5M135.3 90l.6 1-1.2-.4z"/>
<circle cx="134.5" cy="88.4" r="2.87"/>
</g>
<path d="M108.6 79.8h-10v8.6M123 79.8v8.6h-7.2M135.9 79.8v4.3M135.9 92.8v2.8" fill="none" stroke="#000080" stroke-width=".14"/>
<path d="M135.5 96.2h.8l-.4 .8zM135.9 95.6v.6" fill="none" stroke="#f00" stroke-width=".14"/>
<circle cx="98.6" cy="88.4" r=".3" fill="#800000"/>
<circle cx="98.6" cy="88.4" r=".3" fill="none" stroke="#800000" stroke-width=".14"/>
<circle cx="123" cy="88.4" r=".3" fill="#800000"/>
<circle cx="123" cy="88.4" r=".3" fill="none" stroke="#800000" stroke-width=".14"/>
<g fill="none" stroke="#000" stroke-width=".14">
<path d="M69.9 39.7h3.5M69.9 42.5h3.5M69.9 45.4h3.5M77.9 42.5h3.5"/>
<circle cx="73.8" cy="39.7" r=".44"/>
<circle cx="73.8" cy="42.6" r=".44"/>
<circle cx="73.8" cy="45.4" r=".43"/>
<circle cx="77.5" cy="42.6" r=".44"/>
</g>
<path d="M74.2 42.5h2.9" fill="none" stroke="#00f" stroke-width=".14"/>
<circle cx="64.2" cy="62.6" r=".27" fill="#800000"/>
<circle cx="64.2" cy="62.6" r=".27" fill="none" stroke="#800000" stroke-width=".14"/>
<circle cx="64.1" cy="45.4" r=".28" fill="#800000"/>
<circle cx="64.1" cy="45.4" r=".28" fill="none" stroke="#800000" stroke-width=".14"/>
<circle cx="69.9" cy="45.4" r=".3" fill="#800000"/>
<circle cx="69.9" cy="45.4" r=".3" fill="none" stroke="#800000" stroke-width=".14"/>
<g font-size="1.6" fill="#000080">
<text x="199.8" y="178.6">4.00</text>
<text x="196.9" y="180">A4</text>
</g>
<g font-size="1.3">
<text x="39.1" y="27.2">1</text>
<text x="66.8" y="27.2">2</text>
<text x="94.4" y="27.2">3</text>
<text x="122.1" y="27.2">4</text>
<text x="149.9" y="27.2">5</text>
<text x="177.5" y="27.2">6</text>
<text x="193.3" y="29.4">ECN</text>
<text x="199" y="29.3">Rev No.</text>
<text x="204.8" y="29.3">Revision Note</text>
<text x="205.2" y="27.2">7</text>
<text x="226.3" y="29.3">Drafter</text>
<text x="231.3" y="29.3">Checked</text>
<text x="232.9" y="27.2">8</text>
<text x="239.2" y="29.3">Date</text>
<text x="26.5" y="46.6">D</text>
<text x="45.5" y="45.9">1</text>
<text x="45.5" y="47.3">2</text>
<text x="123.1" y="42.3">3</text>
<text x="126.7" y="43">IN</text>
<text x="130.5" y="44.6" transform="rotate(-90 130.5 44.6)">GND</text>
<text x="130.9" y="43">OUT</text>
<text x="136.6" y="42.3">2</text>
<text x="246" y="46.6">D</text>
<text x="129.8" y="48.2" transform="rotate(-90 129.8 48.2)">1</text>
<text x="175.8" y="53">+5V</text>
<text x="181.1" y="52.3">1</text>
<text x="181.1" y="53.8">2</text>
<text x="72.2" y="54.5">1</text>
<text x="72.2" y="55.9">2</text>
<text x="175" y="55.9">Data+</text>
<text x="175.4" y="54.5">Data-</text>
<text x="175.4" y="58.8">GND</text>
<text x="176.8" y="57.4">ID</text>
<text x="181.1" y="55.2">3</text>
<text x="181.1" y="56.6">4</text>
<text x="181.1" y="58.1">5</text>
<text x="187.7" y="73.8">1</text>
<text x="187.7" y="75.3">2</text>
<text x="187.7" y="76.7">3</text>
<text x="191.3" y="74.5">TXD</text>
<text x="191.3" y="76">DTR_N</text>
<text x="191.3" y="77.4">RST_N</text>
<text x="197.3" y="74.5">RESERVED</text>
<text x="200.8" y="77.4">TEST</text>
<text x="201.8" y="76">NC.</text>
<text x="207" y="73.8">28</text>
<text x="207" y="76.7">26</text>
<text x="207" y="75.3">27</text>
<text x="187.7" y="78.1">4</text>
<text x="187.7" y="79.6">5</text>
<text x="187.7" y="81">6</text>
<text x="187.7" y="82.4">7</text>
<text x="187.7" y="83.9">8</text>
<text x="191.3" y="78.9">VDD_325</text>
<text x="191.3" y="80.3">RXD</text>
<text x="191.3" y="81.7">RI_N</text>
<text x="191.3" y="83.1">GND</text>
<text x="201.2" y="78.9">GND</text>
<text x="201.6" y="83.1">GP0</text>
<text x="201.6" y="81.7">GP1</text>
<text x="201.8" y="80.3">NC.</text>
<text x="207" y="83.9">21</text>
<text x="207" y="79.6">24</text>
<text x="207" y="78.1">25</text>
<text x="207" y="82.4">22</text>
<text x="207" y="81">23</text>
<text x="26.5" y="86.3">C</text>
<text x="100.3" y="88.2">I</text>
<text x="103.8" y="88.9">IN</text>
<text x="107.9" y="88.9">OUT</text>
<text x="113.7" y="88.2">O</text>
<text x="187" y="86.7">10</text>
<text x="187" y="88.2">11</text>
<text x="187" y="89.6">12</text>
<text x="187.7" y="85.3">9</text>
<text x="191.3" y="84.6">NC.</text>
<text x="191.3" y="86">DSR_N</text>
<text x="191.3" y="87.5">DCD_N</text>
<text x="191.3" y="88.9">CTS_N</text>
<text x="198.5" y="87.5">RESET_N</text>
<text x="199.9" y="86">VDD_5</text>
<text x="201.2" y="88.9">GND</text>
<text x="201.8" y="84.6">NC.</text>
<text x="207" y="89.6">17</text>
<text x="207" y="88.2">18</text>
<text x="207" y="86.7">19</text>
<text x="207" y="85.3">20</text>
<text x="246" y="86.3">C</text>
<text x="106.8" y="94.3" transform="rotate(-90 106.8 94.3)">G</text>
<text x="107.6" y="90.5" transform="rotate(-90 107.6 90.5)">GND</text>
<text x="187" y="91">13</text>
<text x="187" y="92.5">14</text>
<text x="191.3" y="90.3">SHTD_N</text>
<text x="191.3" y="91.7">GP3</text>
<text x="191.3" y="93.2">GP2</text>
<text x="200.2" y="90.3">VO_33</text>
<text x="201.9" y="91.7">DM</text>
<text x="202.2" y="93.2">DP</text>
<text x="207" y="92.5">15</text>
<text x="207" y="91">16</text>
<text x="65.7" y="109.7">1</text>
<text x="65.7" y="111.1">2</text>
<text x="65.7" y="112.5">3</text>
<text x="65.7" y="114">4</text>
<text x="69.3" y="110.4">3V3</text>
<text x="69.3" y="111.8">EN</text>
<text x="69.3" y="113.2">GPIO14</text>
<text x="75.5" y="113.2">TOUT/ADC</text>
<text x="77.7" y="111.8">GPIO16</text>
<text x="79.2" y="110.4">GND</text>
<text x="85" y="112.5">16</text>
<text x="85" y="111.1">17</text>
<text x="85" y="109.7">18</text>
<text x="85" y="114">15</text>
<text x="65.7" y="115.4">5</text>
<text x="65.7" y="116.8">6</text>
<text x="65.7" y="118.3">7</text>
<text x="65.7" y="119.7">8</text>
<text x="69.3" y="114.7">GPIO12</text>
<text x="69.3" y="116.1">GPIO13</text>
<text x="69.3" y="117.6">GPIO15</text>
<text x="69.3" y="119">GPIO2</text>
<text x="75.4" y="119">TXD/GPIO1</text>
<text x="78.4" y="116.1">GPIO5</text>
<text x="79.2" y="117.6">GND</text>
<text x="79.5" y="114.7">RST</text>
<text x="85" y="119.7">11</text>
<text x="85" y="118.3">12</text>
<text x="85" y="116.8">13</text>
<text x="85" y="115.4">14</text>
<text x="65.7" y="121.2">9</text>
<text x="69.3" y="120.4">GPIO0</text>
<text x="69.3" y="121.9">GND</text>
<text x="75.4" y="120.4">RXD/GPIO3</text>
<text x="78.4" y="121.9">GPIO4</text>
<text x="85" y="121.2">10</text>
<text x="188.4" y="124.7">2</text>
<text x="188.4" y="123.3">3</text>
<text x="208.5" y="124.7">2</text>
<text x="208.5" y="123.3">3</text>
<text x="26.5" y="126">B</text>
<text x="188.4" y="126.2">1</text>
<text x="208.5" y="126.2">1</text>
<text x="246" y="126">B</text>
<text x="188.4" y="136.2">1</text>
<text x="188.4" y="134.7">2</text>
<text x="188.4" y="133.3">3</text>
<text x="208.5" y="136.2">1</text>
<text x="208.5" y="134.7">2</text>
<text x="208.5" y="133.3">3</text>
<text x="188.4" y="143.4">3</text>
<text x="208.5" y="143.4">3</text>
<text x="188.4" y="146.2">1</text>
<text x="188.4" y="144.8">2</text>
<text x="208.5" y="146.2">1</text>
<text x="208.5" y="144.8">2</text>
<text x="100.9" y="154.8">1</text>
<text x="188.4" y="154.8">2</text>
<text x="188.4" y="153.4">3</text>
<text x="208.5" y="154.8">2</text>
<text x="208.5" y="153.4">3</text>
<text x="100.9" y="156.3">2</text>
<text x="100.9" y="157.7">3</text>
<text x="100.9" y="159.1">4</text>
<text x="188.4" y="156.3">1</text>
<text x="208.5" y="156.3">1</text>
<text x="26.5" y="165.7">A</text>
<text x="246" y="165.7">A</text>
<text x="194" y="179.9">Size:</text>
<text x="194" y="178.5">Revision:</text>
<text x="194" y="175.6">TEL:886-2-86672899</text>
<text x="194" y="177">Product:</text>
<text x="207.6" y="178.5">Date:</text>
<text x="207.6" y="175.6">FAX:886-2-22181726</text>
<text x="236.3" y="174.2">Date</text>
<text x="236.3" y="175.6">Date</text>
<text x="236.3" y="177">Date</text>
<text x="39.1" y="183.5">1</text>
<text x="66.8" y="183.5">2</text>
<text x="94.4" y="183.5">3</text>
<text x="122.1" y="183.5">4</text>
<text x="149.9" y="183.5">5</text>
<text x="177.5" y="183.5">6</text>
<text x="194" y="181.4">Sheet</text>
<text x="205.2" y="183.5">7</text>
<text x="205.4" y="181.4">of</text>
<text x="232.9" y="183.5">8</text>
</g>
<g font-size="1.3" fill="#000080">
<text x="194" y="30.8">N/A</text>
<text x="199" y="32.3">1.10</text>
<text x="199" y="33.7">2.00</text>
<text x="199" y="35.1">3.00</text>
<text x="199" y="30.8">1.00</text>
<text x="204.8" y="32.3">Change to use ESP8266-12F</text>
<text x="204.8" y="33.7">Change to use ESP-WROOM-02</text>
<text x="204.8" y="35.1">Add SuperCAP.</text>
<text x="204.8" y="30.8">Phototype</text>
<text x="225.6" y="32.3">George</text>
<text x="225.6" y="35.1">George</text>
<text x="225.6" y="33.7">George</text>
<text x="225.6" y="30.8">George</text>
<text x="239.2" y="32.3">20160512</text>
<text x="239.2" y="35.1">20161008</text>
<text x="239.2" y="33.7">20160522</text>
<text x="239.2" y="30.8">20160422</text>
<text x="71.4" y="38">SW-SS13F24</text>
<text x="72.8" y="36.6">SW2</text>
<text x="109.9" y="40.7">D1</text>
<text x="125.9" y="39.4">U3</text>
<text x="125.9" y="40.9">NCP1117-33</text>
<text x="199" y="36.6">4.00</text>
<text x="204.8" y="36.6">Change Switch, Add Rx LED</text>
<text x="225.6" y="36.6">George</text>
<text x="239.2" y="36.6">20170123</text>
<text x="44.1" y="43.7">JK4</text>
<text x="55.7" y="47.9">C10</text>
<text x="109.9" y="45.3">SS14</text>
<text x="115.8" y="47.9">C9</text>
<text x="141.6" y="47.9">C8</text>
<text x="151.7" y="47.9">C5</text>
<text x="44.1" y="49.4">DCIN</text>
<text x="50" y="49.3">LiTi-BAT 2.8V / 250mA</text>
<text x="50" y="53.6">LiTi-BAT 2.8V / 250mA</text>
<text x="55.7" y="52.2">C11</text>
<text x="71.4" y="52.3">JK3</text>
<text x="85.7" y="53.3">R11</text>
<text x="94" y="50.9">330K</text>
<text x="94.7" y="49.4">R9</text>
<text x="114.4" y="49.3">47uF/10V</text>
<text x="140.2" y="49.3">100uF/6.3V</text>
<text x="150.3" y="49.3">103/50V</text>
<text x="173.2" y="50.9">JK1</text>
<text x="51" y="59.6">FSMD260R 8V/2.6A</text>
<text x="55.3" y="58.2">F1</text>
<text x="69.9" y="58.1">CHARGER</text>
<text x="78.5" y="59.4">C6</text>
<text x="85" y="55.6">100R</text>
<text x="94" y="58.1">51K</text>
<text x="94.7" y="56.6">R10</text>
<text x="193.3" y="55">ESD1</text>
<text x="193.3" y="56.5">ESD</text>
<text x="200.5" y="56.5">103/50V</text>
<text x="201.9" y="55">C4</text>
<text x="77.1" y="60.8">105/50V</text>
<text x="173.2" y="60.9">USB-MICRO</text>
<text x="109.9" y="75.6">LED4</text>
<text x="145.8" y="75.6">LED2</text>
<text x="190.5" y="72.4">U1</text>
<text x="109.9" y="82.3">RED</text>
<text x="118.7" y="79.1">R30</text>
<text x="118.7" y="81.4">1K</text>
<text x="138.8" y="79.1">R28</text>
<text x="138.8" y="81.4">1K</text>
<text x="145.8" y="82.3">Green</text>
<text x="174.7" y="82.3">104/50V</text>
<text x="176.1" y="80.9">C1</text>
<text x="214.8" y="82.3">104/50V</text>
<text x="216.3" y="80.9">C2</text>
<text x="102.9" y="85.3">U4</text>
<text x="102.9" y="86.7">HT7039A-1</text>
<text x="125.9" y="87.8">R31</text>
<text x="138.8" y="89.6">2SC1623</text>
<text x="140.2" y="88.2">Q3</text>
<text x="181.8" y="86.3">R5</text>
<text x="181.8" y="88.6">4K7</text>
<text x="227.8" y="86.6">104/50V</text>
<text x="229.2" y="85.2">C3</text>
<text x="125.2" y="90">510K</text>
<text x="190.5" y="95.3">PL2303HX</text>
<text x="214.8" y="94.9">R2</text>
<text x="227.5" y="95.3">R8</text>
<text x="214.8" y="99.2">R1</text>
<text x="214.8" y="101.5">33R</text>
<text x="214.8" y="97.2">33R</text>
<text x="227.5" y="96.8">2K</text>
<text x="46.8" y="114">106/10V</text>
<text x="48.3" y="109.7">C7</text>
<text x="54.1" y="110.7">R14</text>
<text x="54.1" y="113">10K</text>
<text x="68.5" y="108.2">U2</text>
<text x="101.5" y="113.5">R15</text>
<text x="49.8" y="119.3">R17</text>
<text x="97.2" y="117.9">R3</text>
<text x="101.5" y="115.8">10K</text>
<text x="49.8" y="123.6">R16</text>
<text x="49.8" y="125.9">10K</text>
<text x="49.8" y="121.6">10K</text>
<text x="68.5" y="124">ESP-WROOM-02</text>
<text x="97.2" y="120.1">33R</text>
<text x="97.2" y="122.1">R4</text>
<text x="97.2" y="124.5">33R</text>
<text x="187.6" y="121.2">JP2</text>
<text x="207.6" y="121.2">JP6</text>
<text x="49.8" y="127.9">R18</text>
<text x="49.8" y="130.2">10K</text>
<text x="97" y="128.4">LED3</text>
<text x="104.3" y="129.3">R29</text>
<text x="104.3" y="131.6">1K</text>
<text x="181.1" y="128.7">220R</text>
<text x="181.8" y="126.4">R19</text>
<text x="187.6" y="128.3">GPIO16</text>
<text x="187.6" y="131.2">JP3</text>
<text x="201.2" y="128.7">220R</text>
<text x="201.9" y="126.4">R23</text>
<text x="207.6" y="128.3">GPIO5</text>
<text x="207.6" y="131.2">JP7</text>
<text x="97" y="135.2">Blue</text>
<text x="181.8" y="136.5">R20</text>
<text x="201.9" y="136.5">R24</text>
<text x="48.4" y="139.8">SW1</text>
<text x="48.4" y="141.6">RESET</text>
<text x="181.1" y="138.8">220R</text>
<text x="187.6" y="138.3">GPIO14</text>
<text x="187.6" y="141.2">JP4</text>
<text x="201.2" y="138.8">220R</text>
<text x="207.6" y="138.3">GPIO4</text>
<text x="207.6" y="141.2">JP8</text>
<text x="52.8" y="149.9">2SC1623</text>
<text x="54.3" y="148.4">Q2</text>
<text x="81.8" y="149.8">R6</text>
<text x="89" y="149.8">R7</text>
<text x="119.8" y="149.8">R27</text>
<text x="181.1" y="148.8">220R</text>
<text x="181.8" y="146.5">R21</text>
<text x="187.6" y="148.4">GPIO12</text>
<text x="201.2" y="148.8">220R</text>
<text x="201.9" y="146.5">R25</text>
<text x="207.6" y="148.4">GPIO2</text>
<text x="61.3" y="150.8">R12</text>
<text x="61.3" y="153.1">10K</text>
<text x="81.8" y="151.3">4K7</text>
<text x="89" y="151.3">4K7</text>
<text x="100" y="152.7">JK2</text>
<text x="119.8" y="151.3">1K</text>
<text x="187.6" y="151.3">JP5</text>
<text x="207.6" y="151.3">JP1</text>
<text x="100" y="161.3">EX-I2C</text>
<text x="114.1" y="156.8">LED1</text>
<text x="114.1" y="158.3">Blue</text>
<text x="181.1" y="158.8">220R</text>
<text x="181.8" y="156.5">R22</text>
<text x="187.6" y="158.4">GPIO13</text>
<text x="201.2" y="158.8">220R</text>
<text x="201.9" y="156.5">R26</text>
<text x="207.6" y="158.4">GPIO15</text>
<text x="52.8" y="164.2">2SC1623</text>
<text x="54.3" y="162.6">Q1</text>
<text x="61.3" y="165.1">R13</text>
<text x="61.3" y="167.4">10K</text>
<text x="199.8" y="177">TinyPlan</text>
<text x="212" y="178.5">20170123</text>
<text x="224.9" y="174.2">DRAFTER</text>
<text x="224.9" y="175.6">DESIGNER</text>
<text x="224.9" y="177">CHECKED</text>
<text x="224.9" y="178.5">NAME</text>
<text x="232.1" y="174.2">George</text>
<text x="232.1" y="175.6">George</text>
<text x="232.1" y="177">--</text>
<text x="232.1" y="178.5">--</text>
<text x="239.9" y="174.2">20170123</text>
<text x="239.9" y="175.6">20170123</text>
<text x="239.9" y="177">--</text>
<text x="224.9" y="180.6">DWG NO.</text>
</g>
<g font-size="1.3" fill="#00f">
<text x="63" y="40.1">USBVCC</text>
<text x="91.7" y="40.9">+5V</text>
<text x="150.6" y="43">+3.3V</text>
<text x="196.5" y="50.9">USBVCC</text>
<text x="78.5" y="54.5">BAT</text>
<text x="185" y="55.9">Data+</text>
<text x="185" y="54.5">Data-</text>
<text x="171.7" y="76.7">VO33</text>
<text x="181.7" y="74.5">RXD</text>
<text x="181.8" y="76">DTR</text>
<text x="182" y="77.4">RTS</text>
<text x="152" y="80.3">+5V</text>
<text x="181.7" y="80.3">TXD</text>
<text x="94.6" y="88.9">+5V</text>
<text x="174.1" y="87.5">VO33</text>
<text x="215.1" y="86">USBVCC</text>
<text x="228" y="90.3">VO33</text>
<text x="220.8" y="96.1">Data-</text>
<text x="228" y="100.4">Data+</text>
<text x="49.7" y="106.8">+3.3V</text>
<text x="58.2" y="113.2">GPIO14</text>
<text x="88.9" y="113.2">BAT</text>
<text x="88.9" y="111.8">GPIO16</text>
<text x="95.8" y="112.5">nRST</text>
<text x="48.1" y="117.6">GPIO15</text>
<text x="58.2" y="116.1">GPIO13</text>
<text x="58.2" y="114.7">GPIO12</text>
<text x="88.9" y="116.1">GPIO5</text>
<text x="103.2" y="119">TXD</text>
<text x="107.5" y="114.7">+3.3V</text>
<text x="41.9" y="124.7">+3.3V</text>
<text x="54.6" y="121.9">GPIO2</text>
<text x="88.9" y="121.9">GPIO4</text>
<text x="103.2" y="123.3">RXD</text>
<text x="182.1" y="124.7">+5V</text>
<text x="202.2" y="124.7">+5V</text>
<text x="63" y="129">GPIO0</text>
<text x="110.4" y="130.5">+3.3V</text>
<text x="172.9" y="127.6">GPIO16</text>
<text x="193.8" y="127.6">GPIO5</text>
<text x="172.9" y="137.6">GPIO14</text>
<text x="182.1" y="134.7">+5V</text>
<text x="193.8" y="137.6">GPIO4</text>
<text x="202.2" y="134.7">+5V</text>
<text x="42.2" y="144.8">nRST</text>
<text x="97" y="145.5">+3.3V</text>
<text x="117.1" y="145.5">+3.3V</text>
<text x="172.9" y="147.7">GPIO12</text>
<text x="182.1" y="144.8">+5V</text>
<text x="193.8" y="147.7">GPIO2</text>
<text x="202.2" y="144.8">+5V</text>
<text x="67.3" y="152">DTR</text>
<text x="182.1" y="154.8">+5V</text>
<text x="202.2" y="154.8">+5V</text>
<text x="78.9" y="157.7">GPIO5</text>
<text x="86.1" y="156.3">GPIO4</text>
<text x="172.9" y="157.7">GPIO13</text>
<text x="193" y="157.7">GPIO15</text>
<text x="67.3" y="166.3">RTS</text>
<text x="116.5" y="164.2">GPIO16</text>
<text x="45.3" y="172.8">GPIO0</text>
</g>
<g font-size="1.3" fill="#f00">
<text x="128.9" y="52.3">GND</text>
<text x="62.9" y="65.2">GND</text>
<text x="91.6" y="63.8">GND</text>
<text x="197.8" y="60.9">GND</text>
<text x="212.1" y="76.7">GND</text>
<text x="225" y="81">GND</text>
<text x="172" y="85.3">GND</text>
<text x="105.9" y="98.2">GND</text>
<text x="134.6" y="98.2">GND</text>
<text x="42.5" y="111.8">GND</text>
<text x="88.9" y="110.4">GND</text>
<text x="88.9" y="117.6">GND</text>
<text x="42.5" y="120.4">GND</text>
<text x="62.9" y="124">GND</text>
<text x="181.7" y="123.3">GND</text>
<text x="201.8" y="123.3">GND</text>
<text x="181.7" y="133.3">GND</text>
<text x="201.8" y="133.3">GND</text>
<text x="181.7" y="143.4">GND</text>
<text x="201.8" y="143.4">GND</text>
<text x="55.9" y="144.8">GND</text>
<text x="181.7" y="153.4">GND</text>
<text x="201.8" y="153.4">GND</text>
<text x="94.1" y="159.1">GND</text>
</g>
</svg>
